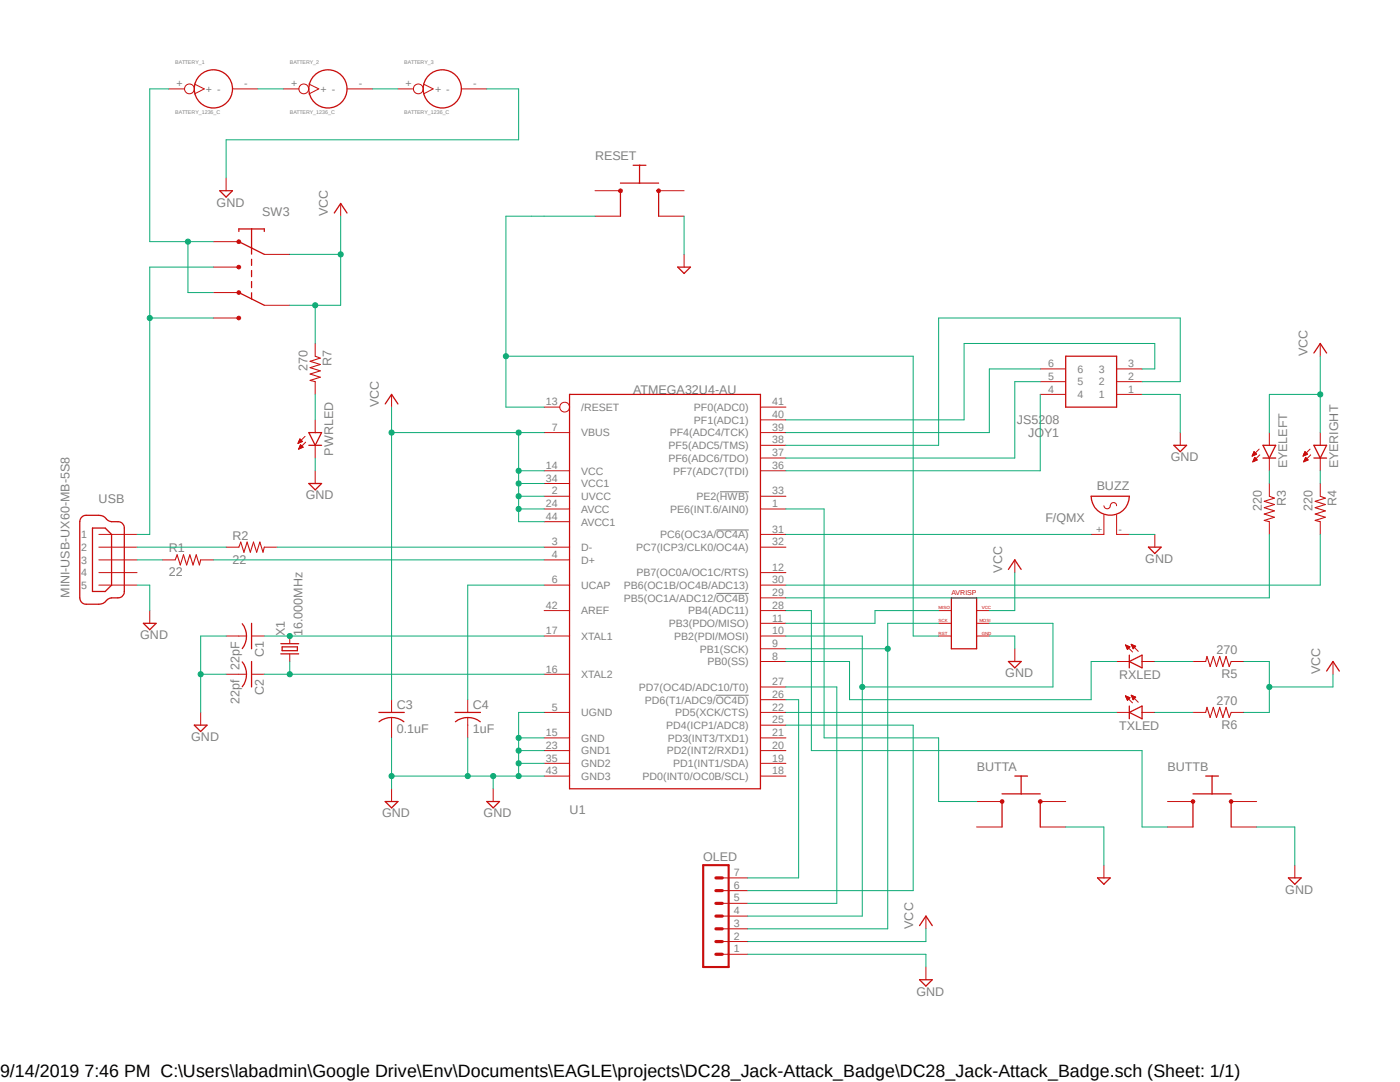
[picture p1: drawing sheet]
<svg xmlns="http://www.w3.org/2000/svg" width="279mm" height="216mm" viewBox="0 0 279 216" stroke-linecap="round" stroke-linejoin="round" font-family="sans-serif">
<path d="M11.5 11.6l256.4 187.7M267.9 11.6l-256.4 187.7" fill="none" stroke="#fff" stroke-width=".2"/>
<path d="M143.7 98.1h5.7M143 105.7h6.4M143 118.4h6.4M142.8 138.7h6.6" fill="none" stroke="#808080" stroke-width=".2"/>
<path d="M47.7 48.2l5 2.6M47.7 58.4l5 2.5M47.7 46.2v-.5h5v.5M50.2 45.7v5M50.2 51.7v1.3M50.2 54v1.2M50.2 56.2v1.2M50.2 58.4v1.2M16.2 103.3l.6-.4 2.9-.1a2.1 2.1 0 0 1 1.8 1 3.9 3.9 0 0 0 2.4 .3 1.31 1.31 0 0 1 .9 1.3v12.6a1.27 1.27 0 0 1-1.3 1.3 2.29 2.29 0 0 0-2.5 .8l-.8 .4-3 .1a1.25 1.25 0 0 1-1.3-1.3v-15.2zM18.5 105.4h2.5l1.3 1.2v10.2l-1.3 1.2h-2.5zM189.9 119.3h5v10.2h-5z" fill="none" stroke="#c90d0c" stroke-width=".25"/>
<path d="M19.7 106.6h7.6M19.7 109.2h7.6M19.7 111.7h7.6M19.7 114.3h7.6M19.7 116.8h7.6M187.3 121.8h2.6M187.3 124.4h2.6M187.3 126.9h2.6M194.9 121.8h2.5M194.9 124.4h2.5M194.9 126.9h2.5" fill="none" stroke="#c90d0c" stroke-width=".2"/>
<path d="M47.4 48l.3-.2 .2 .2 .1 .2-.1 .3h-.5l-.1-.3 .4-.1 .1 .1-.1 .1-.4-.1z" fill-rule="evenodd" fill="#c90d0c"/>
<path d="M47.4 48l.3-.2 .2 .2 .1 .2-.1 .3h-.5l-.1-.3 .4-.1 .1 .1-.1 .1-.4-.1z" fill="none" stroke="#c90d0c" stroke-width=".2"/>
<path d="M47.4 53l.3-.1 .2 .1 .1 .3-.1 .3-.2 .1-.3-.1-.1-.3 .4-.1 .1 .1-.1 .1-.4-.1z" fill-rule="evenodd" fill="#c90d0c"/>
<path d="M47.4 53l.3-.1 .2 .1 .1 .3-.1 .3-.2 .1-.3-.1-.1-.3 .4-.1 .1 .1-.1 .1-.4-.1z" fill="none" stroke="#c90d0c" stroke-width=".2"/>
<path d="M47.4 58.1l.3-.1 .2 .1 .1 .3-.1 .2-.2 .2-.3-.2-.1-.2 .4-.1 .1 .1-.1 .1-.4-.1z" fill-rule="evenodd" fill="#c90d0c"/>
<path d="M47.4 58.1l.3-.1 .2 .1 .1 .3-.1 .2-.2 .2-.3-.2-.1-.2 .4-.1 .1 .1-.1 .1-.4-.1z" fill="none" stroke="#c90d0c" stroke-width=".2"/>
<path d="M47.4 63.2l.3-.1 .2 .1 .1 .3-.1 .2-.2 .1-.3-.1-.1-.2 .4-.2 .1 .2-.1 .1-.4-.1z" fill-rule="evenodd" fill="#c90d0c"/>
<g fill="none" stroke="#c90d0c" stroke-width=".2">
<path d="M42.6 48.2h5.1M42.6 53.3h5.1M42.6 58.4h5.1M52.7 50.8h5.1M42.6 63.5h5.1M47.4 63.2l.3-.1 .2 .1 .1 .3-.1 .2-.2 .1-.3-.1-.1-.2 .4-.2 .1 .2-.1 .1-.4-.1zM52.7 60.9h5.1M78.1 78.7v2.5M108.6 93.9h5.1M108.6 99h5.1M108.6 81.2h3.1M108.6 86.3h5.1"/>
<path d="M108.6 96.5h5.1M151.8 93.9h5M151.8 99h5M151.8 81.2h5M151.8 83.8h5M151.8 86.3h5M151.8 88.9h5M151.8 91.4h5M32.4 111.7h2.6M40 111.7h2.6M45.1 109.2h2.6M52.7 109.2h2.6"/>
<path d="M108.6 111.7h5.1M108.6 109.2h5.1M108.6 101.6h5.1M108.6 116.8h5.1M108.6 104.1h5.1M151.8 109.2h5M151.8 101.6h5M151.8 106.6h5M151.8 116.8h5M151.8 119.3h5M151.8 114.3h5M202.5 111.7v2.6"/>
<path d="M29.9 121.8v2.6M45.1 134.5h4.1M45.1 126.9h4.1M50.2 134.5h2.5M50.2 126.9h2.5M57.8 126.9v1.5M57.8 130.5v1.5M78.1 139.6v2.6M93.3 139.6v2.6M108.6 134.5h5.1M108.6 126.9h5.1M108.6 121.8h5.1"/>
<path d="M151.8 126.9h5M151.8 124.4h5M151.8 129.5h5M151.8 132h5M151.8 137.1h5M151.8 139.6h5M151.8 121.8h5M202.5 129.5v2.5M40 142.2v2.5M78.1 143.2v4M78.1 157.4v2.5M93.3 143.2v4"/>
<path d="M98.4 157.4v2.5M108.6 147.2h5.1M108.6 142.2h5.1M108.6 149.8h5.1M108.6 152.3h5.1M108.6 154.9h5.1M151.8 147.2h5M151.8 142.2h5M151.8 144.7h5M151.8 149.8h5M151.8 152.3h5M151.8 154.9h5"/>
<circle cx="112.7" cy="81.2" r=".98"/>
</g>
<path d="M35 111.7l.3-1 .7 2 .6-2 .7 2 .6-2 .6 2 .7-2 .6 2 .2-1M47.7 109.2l.3-1 .7 2 .6-2 .7 2 .6-2 .6 2 .7-2 .6 2 .2-1" fill="none" stroke="#c90d0c" stroke-width=".21"/>
<g fill="none" stroke="#c90d0c" stroke-width=".25">
<path d="M113.7 78.7h38.1v78.7h-38.1zM76.9 80.6l1.2-1.9 1.3 1.9M201.3 113.6l1.2-1.9 1.3 1.9M28.6 124.4h2.6l-1.3 1.2zM48.3 132.1a4 4 0 0 1 0 4.9M48.3 124.5a4 4 0 0 1 0 4.9M50.2 124.4v5.1M50.2 132v5.1M56 128.4h3.6M56 130.5h3.6M56.3 129.1h3.1v.7h-3.1zM201.3 132h2.5l-1.3 1.3z"/>
<path d="M38.8 144.7h2.5l-1.3 1.3zM75.6 142.2h5.1M75.6 144a4 4 0 0 1 5 0M76.9 159.9h2.5l-1.3 1.3zM90.8 142.2h5.1M90.9 144a4 4 0 0 1 4.9 0M97.2 159.9h2.5l-1.3 1.3zM200 158.4h7.6M200 159.9v5.1M202.5 154.9h2.6M203.8 154.9v3.5M207.6 159.9v5.1"/>
</g>
<path d="M199.7 159.7l.3-.1 .3 .1v.5l-.3 .1-.3-.1-.1-.3h.5l-.1 .2-.4-.2z" fill-rule="evenodd" fill="#c90d0c"/>
<path d="M199.7 159.7l.3-.1 .3 .1v.5l-.3 .1-.3-.1-.1-.3h.5l-.1 .2-.4-.2z" fill="none" stroke="#c90d0c" stroke-width=".2"/>
<path d="M207.3 159.7l.3-.1 .3 .1v.5l-.3 .1-.3-.1-.1-.3 .4-.1 .1 .1-.1 .2-.4-.2z" fill-rule="evenodd" fill="#c90d0c"/>
<g fill="none" stroke="#c90d0c" stroke-width=".2">
<path d="M68 40.6v2.5M62.9 68.5v2.6M62.9 76.2v2.5M59.5 88.4h.1M59.5 88.3h.2M59.6 88.3h.3M59.6 88.2h.6M59.6 89.6h.1M59.6 88.1h.8M59.6 89.5h.2M59.7 88h.6M59.7 87.9h.5"/>
<path d="M59.7 89.4h.3M59.7 87.8h.4M59.7 89.3h.5M59.7 89.2h.8M59.8 87.7h.2M59.8 89.2h.6M59.8 87.6h.1M59.8 89.1h.5M59.9 89h.3M59.9 88.9h.3M59.9 88.8h.1M60.4 88.1l-.5-.5-.4 .9"/>
<path d="M60.4 88.1l-.9 .4M60.5 89.2l-.5-.5-.4 .9M60.5 89.2l-.9 .4M60.9 87.1l-1.4 1.4M61 88.2l-1.4 1.4M62.9 83.8v2.5M62.9 88.9v2.5M62.9 93.9v2.6M235.5 86.3v2.6M222.8 132h2.6M224.6 138.9l1.4 1.4M224.6 138.9l.9 .3"/>
<path d="M224.6 138.9l.4 .8 .5-.5M224.6 128.7l1.4 1.4M224.6 128.7l.9 .4-.5 .5M224.6 128.7l.4 .9M224.7 139h.2M224.7 138.9h.1M224.7 128.8h.1M224.7 139.1h.4M224.7 128.9h.3M224.7 139.1h.6M224.7 128.9h.5M224.8 139.2h.7"/>
<path d="M224.8 129.1h.7M224.8 129h.6M224.8 139.4h.6M224.8 129.2h.6M224.9 139.4h.4M224.9 129.3h.4M224.9 139.5h.4M224.9 129.4h.3M225 139.6h.2M225 129.5h.1M225 139.7h.1M225 129.6h.1"/>
<path d="M225.8 138.7l1.4 1.4M225.8 138.7l.9 .4-.6 .5M225.8 138.7l.3 .9M225.8 128.6l1.4 1.4M225.8 128.6l.9 .3-.6 .6zM225.8 128.6h.1M225.8 138.8h.1M225.8 128.7h.2M225.8 138.9h.3M225.8 128.8h.4M225.9 139h.5M225.9 128.9h.5"/>
<path d="M225.9 139.1h.7M225.9 128.9h.7M226 139.2h.5M226 139.1h.6M226 129h.6M226 139.4h.4M226 129.1h.5M226.1 139.4h.3M226.1 129.2h.3M226.1 139.5h.2M226.1 129.4h.1M226.1 129.3h.2"/>
<path d="M226.1 139.6h.1M227.9 132h2.6M238.1 132h2.5M245.7 132h2.5M266 132v2.5M194.9 159.9h5.1M207.3 159.7l.3-.1 .3 .1v.5l-.3 .1-.3-.1-.1-.3 .4-.1 .1 .1-.1 .2-.4-.2zM207.6 159.9h5.1M222.8 142.2h2.6M227.9 142.2h2.6M238.1 142.2h2.5M245.7 142.2h2.5"/>
<path d="M194.9 165h5.1M207.6 165h5.1M220.3 172.6v2.6M258.4 172.6v2.6M184.8 182.8v2.5M184.8 193v2.5"/>
</g>
<g fill="none" stroke="#c90d0c" stroke-width=".25">
<path d="M123.8 36.5h7.6M123.8 38.1v5M126.4 33h2.5M127.6 33v3.5M131.4 38.1v5M66.7 42.5l1.3-1.9 1.3 1.9M61.6 86.3h2.6l-1.3 2.6zM61.6 88.9h2.6M61.6 96.5h2.6l-1.3 1.2zM234.3 88.9h2.5l-1.3 1.2zM225.4 130.7v2.6M225.4 132l2.5-1.3v2.6z"/>
<path d="M264.8 133.9l1.2-1.9 1.3 1.9M225.4 142.2l2.5-1.3v2.5zM225.4 140.9v2.5M219 175.2h2.6l-1.3 1.2zM257.1 175.2h2.6l-1.3 1.2zM183.5 184.7l1.3-1.9 1.3 1.9M183.5 195.5h2.6l-1.3 1.3z"/>
</g>
<path d="M62.9 71.1l1 .4-2 .6 2 .6-2 .7 2 .6-2 .6 2 .7-2 .6 1 .3M240.6 132l.3-1 .6 2 .6-2 .7 2 .6-2 .7 2 .6-2 .6 2 .4-1M240.6 142.2l.3-1.1 .6 2.1 .6-2.1 .7 2.1 .6-2.1 .7 2.1 .6-2.1 .6 2.1 .4-1" fill="none" stroke="#c90d0c" stroke-width=".21"/>
<path d="M123.6 37.8l.2-.1 .3 .1v.6h-.5l-.2-.3 .4-.2 .2 .2-.2 .1-.4-.1z" fill-rule="evenodd" fill="#c90d0c"/>
<path d="M123.6 37.8l.2-.1 .3 .1v.6h-.5l-.2-.3 .4-.2 .2 .2-.2 .1-.4-.1z" fill="none" stroke="#c90d0c" stroke-width=".2"/>
<path d="M131.2 37.8l.2-.1 .3 .1 .1 .3-.1 .3h-.5l-.1-.3 .3-.2 .2 .2-.2 .1-.3-.1z" fill-rule="evenodd" fill="#c90d0c"/>
<g fill="none" stroke="#c90d0c" stroke-width=".2">
<path d="M45.1 35.5v2.6M118.7 38.1h5.1M131.2 37.8l.2-.1 .3 .1 .1 .3-.1 .3h-.5l-.1-.3 .3-.2 .2 .2-.2 .1-.3-.1zM131.4 38.1h5.1M118.7 43.1h5.1M131.4 43.1h5.1M136.5 50.8v2.5M207.6 78.7h5.1M207.6 76.2h5.1M207.6 73.6h5.1M222.8 78.7h5.1M222.8 76.2h5.1"/>
<path d="M222.8 73.6h5.1M220.3 100.9a.64 .64 0 0 0 .6 .6 .64 .64 0 0 0 .7-.6 .64 .64 0 0 1 .6-.6 .64 .64 0 0 1 .6 .6M220.3 102.7v3.9h-2.5M222.8 102.7v3.9h2.6"/>
</g>
<path d="M43.9 38.1h2.5l-1.3 1.2zM135.3 53.3h2.5l-1.3 1.3zM212.7 71.1h10.1v10.1h-10.1zM217.8 99h7.6a3.8 3.8 0 0 1-3.8 3.8 3.8 3.8 0 0 1-3.8-3.8zM238.1 158.4h7.6M238.1 159.9v5.1M240.6 154.9h2.6M241.9 154.9v3.5M245.7 159.9v5.1" fill="none" stroke="#c90d0c" stroke-width=".25"/>
<path d="M237.8 159.7l.3-.1 .2 .1 .2 .2-.2 .3-.2 .1-.3-.1-.1-.3 .4-.1 .1 .1-.1 .2-.4-.2z" fill-rule="evenodd" fill="#c90d0c"/>
<path d="M237.8 159.7l.3-.1 .2 .1 .2 .2-.2 .3-.2 .1-.3-.1-.1-.3 .4-.1 .1 .1-.1 .2-.4-.2z" fill="none" stroke="#c90d0c" stroke-width=".2"/>
<path d="M245.4 159.7l.3-.1 .3 .1 .1 .2-.1 .3-.3 .1-.3-.1-.1-.3 .4-.1 .1 .1-.1 .2-.4-.2z" fill-rule="evenodd" fill="#c90d0c"/>
<g fill="none" stroke="#c90d0c" stroke-width=".2">
<path d="M33.7 17.7h3.1M38.8 16.8l2 .9-2 1.1M46.4 17.7h5.1M56.6 17.7h3M61.6 16.8l2 .9-2 1.1M69.3 17.7h5M79.4 17.7h3.1M84.5 16.8l1.9 .9-1.9 1.1M92.1 17.7h5.1M263.5 68.5v2.6M249.9 90.9h.2M250 90.8h.3"/>
<path d="M250 90.8h.5M250 90.7h.7M250.1 90.6h.6M250.1 92.1h.1M250.1 90.5h.6M250.1 92h.3M250.1 91.9h.5M250.1 90.4h.4M250.1 91.8h.7M250.2 90.3h.2M250.2 91.7h.7M250.2 90.2h.2"/>
<path d="M250.2 91.7h.6M250.3 90.1l.5 .5-.9 .4zM250.3 91.6h.4M250.3 91.4h.3M250.4 91.4h.1M250.4 91.3l.5 .5-.9 .4zM251.3 89.6l-1.4 1.4M251.4 90.8l-1.4 1.4M253.3 86.3v2.6M253.3 91.4v2.5M253.3 96.5v2.5M260.1 90.9h.1"/>
<path d="M260.1 90.8h.3M260.1 90.8h.5M260.2 90.7h.7M260.2 90.6h.7M260.2 92.1h.1M260.2 92h.3M260.3 90.5h.5M260.3 91.9h.4M260.3 90.4h.4M260.3 91.8h.6M260.3 90.3h.3M260.3 91.7h.7"/>
<path d="M260.4 90.2h.1M260.4 91.7h.5M260.4 91.6h.5M260.4 90.1l.5 .5-.8 .4zM260.5 91.4h.3M260.5 91.4h.1M260.6 91.3l.5 .5-.9 .4zM261.5 89.6l-1.4 1.4M261.6 90.8l-1.4 1.4M263.5 86.3v2.6M263.5 91.4v2.5M263.5 96.5v2.5"/>
<path d="M230.5 106.6v2.6M253.3 104.1v2.5M263.5 104.1v2.5M233 159.9h5.1M245.4 159.7l.3-.1 .3 .1 .1 .2-.1 .3-.3 .1-.3-.1-.1-.3 .4-.1 .1 .1-.1 .2-.4-.2zM245.7 159.9h5.1M144.1 177.7h5.1M144.1 175.2h5.1M233 165h5.1M245.7 165h5.1M144.1 190.4h5.1M144.1 187.9h5.1"/>
<path d="M144.1 185.3h5.1M144.1 182.8h5.1M144.1 180.3h5.1"/>
<circle cx="37.8" cy="17.7" r=".98"/>
<circle cx="60.6" cy="17.7" r=".98"/>
<circle cx="83.5" cy="17.7" r=".98"/>
</g>
<path d="M140.3 172.6h5.1v20.4h-5.1z" fill="none" stroke="#c90d0c" stroke-width=".42"/>
<path d="M142.9 175.2h1.2M142.9 177.7h1.2M142.9 185.3h1.2M142.9 187.9h1.2M142.9 190.4h1.2M142.9 180.3h1.2M142.9 182.8h1.2" fill="none" stroke="#c90d0c" stroke-width=".64"/>
<g fill="none" stroke="#c90d0c" stroke-width=".25">
<path d="M262.2 70.4l1.3-1.9 1.3 1.9M252.1 88.9h2.5l-1.3 2.5zM252.1 91.4h2.5M262.2 91.4h2.6M262.2 88.9h2.6l-1.3 2.5zM229.2 109.2h2.5l-1.2 1.2z"/>
<circle cx="42.6" cy="17.7" r="3.8"/>
<circle cx="65.4" cy="17.7" r="3.8"/>
<circle cx="88.3" cy="17.7" r="3.8"/>
</g>
<path d="M253.3 99l1 .4-2 .6 2 .7-2 .6 2 .6-2 .7 2 .6-2 .6 1 .3M263.5 99l1 .4-2 .6 2 .7-2 .6 2 .6-2 .7 2 .6-2 .6 1 .3" fill="none" stroke="#c90d0c" stroke-width=".21"/>
<path d="M40 134.5h5.1M45.1 126.9h-5.1v15.3" fill="none" stroke="#0dab76" stroke-width=".2"/>
<circle cx="40" cy="134.5" r=".51" fill="#0dab76"/>
<g fill="none" stroke="#0dab76" stroke-width=".2">
<path d="M27.3 116.8h2.6v5M197.4 126.9h5.1v2.6M98.4 154.9h10.2M108.6 152.3h-5.1v2.6"/>
<circle cx="40" cy="134.5" r=".51"/>
</g>
<circle cx="103.5" cy="154.9" r=".51" fill="#0dab76"/>
<g fill="none" stroke="#0dab76" stroke-width=".2">
<path d="M98.4 154.9v2.5M108.6 149.8h-5.1v2.5"/>
<circle cx="103.5" cy="154.9" r=".51"/>
</g>
<circle cx="103.5" cy="152.3" r=".51" fill="#0dab76"/>
<g fill="none" stroke="#0dab76" stroke-width=".2">
<path d="M108.6 147.2h-5.1v2.6"/>
<circle cx="103.5" cy="152.3" r=".51"/>
</g>
<circle cx="103.5" cy="149.8" r=".51" fill="#0dab76"/>
<g fill="none" stroke="#0dab76" stroke-width=".2">
<path d="M103.5 142.2v5"/>
<circle cx="103.5" cy="149.8" r=".51"/>
</g>
<circle cx="103.5" cy="147.2" r=".51" fill="#0dab76"/>
<g fill="none" stroke="#0dab76" stroke-width=".2">
<path d="M93.3 147.2v7.7h5.1M103.5 142.2h5.1"/>
<circle cx="103.5" cy="147.2" r=".51"/>
</g>
<circle cx="98.4" cy="154.9" r=".51" fill="#0dab76"/>
<g fill="none" stroke="#0dab76" stroke-width=".2">
<path d="M78.1 147.2v10.2M78.1 154.9h15.2"/>
<circle cx="98.4" cy="154.9" r=".51"/>
</g>
<circle cx="93.3" cy="154.9" r=".51" fill="#0dab76"/>
<circle cx="93.3" cy="154.9" r=".51" fill="none" stroke="#0dab76" stroke-width=".2"/>
<circle cx="78.1" cy="154.9" r=".51" fill="#0dab76"/>
<g fill="none" stroke="#0dab76" stroke-width=".2">
<path d="M97.2 17.7h6.3v10.2h-58.4v7.6M136.5 43.1v7.7M227.9 78.7h7.6v7.6M62.9 91.4v2.5M78.1 81.2v58.4M103.5 99v5.1h5.1M103.5 101.6h5.1M202.5 114.3v7.5h-5.1M225.4 106.6h5.1M212.7 165h7.6v7.6M250.8 165h7.6v7.6M149.2 190.4h35.6v2.6"/>
<circle cx="78.1" cy="154.9" r=".51"/>
</g>
<circle cx="103.5" cy="101.6" r=".51" fill="#0dab76"/>
<g fill="none" stroke="#0dab76" stroke-width=".2">
<path d="M103.5 96.5h5.1M108.6 93.9h-5.1v5.1h5.1"/>
<circle cx="103.5" cy="101.6" r=".51"/>
</g>
<circle cx="103.5" cy="99" r=".51" fill="#0dab76"/>
<circle cx="103.5" cy="99" r=".51" fill="none" stroke="#0dab76" stroke-width=".2"/>
<circle cx="103.5" cy="96.5" r=".51" fill="#0dab76"/>
<circle cx="103.5" cy="96.5" r=".51" fill="none" stroke="#0dab76" stroke-width=".2"/>
<circle cx="103.5" cy="93.9" r=".51" fill="#0dab76"/>
<g fill="none" stroke="#0dab76" stroke-width=".2">
<path d="M78.1 86.3h30.5M103.5 86.3v7.6"/>
<circle cx="103.5" cy="93.9" r=".51"/>
</g>
<circle cx="103.5" cy="86.3" r=".51" fill="#0dab76"/>
<circle cx="103.5" cy="86.3" r=".51" fill="none" stroke="#0dab76" stroke-width=".2"/>
<circle cx="78.1" cy="86.3" r=".51" fill="#0dab76"/>
<g fill="none" stroke="#0dab76" stroke-width=".2">
<path d="M57.8 50.8h10.2M68 43.1v17.8h-10.2"/>
<circle cx="78.1" cy="86.3" r=".51"/>
</g>
<circle cx="68" cy="50.8" r=".51" fill="#0dab76"/>
<g fill="none" stroke="#0dab76" stroke-width=".2">
<path d="M62.9 60.9v7.6"/>
<circle cx="68" cy="50.8" r=".51"/>
</g>
<circle cx="62.9" cy="60.9" r=".51" fill="#0dab76"/>
<g fill="none" stroke="#0dab76" stroke-width=".2">
<path d="M248.2 132h5.1v10.2h-5.1M253.3 137.1h12.7M184.8 185.3v2.6h-35.6"/>
<circle cx="62.9" cy="60.9" r=".51"/>
</g>
<circle cx="253.3" cy="137.1" r=".51" fill="#0dab76"/>
<g fill="none" stroke="#0dab76" stroke-width=".2">
<path d="M253.3 86.3v-7.6h10.2v7.6M266 134.5v2.6"/>
<circle cx="253.3" cy="137.1" r=".51"/>
</g>
<circle cx="263.5" cy="78.7" r=".51" fill="#0dab76"/>
<g fill="none" stroke="#0dab76" stroke-width=".2">
<path d="M263.5 71.1v7.6M27.3 111.7h5.1M27.3 109.2h17.8M42.6 111.7h66M55.3 109.2h53.3M52.7 134.5h55.9M57.8 132v2.5"/>
<circle cx="263.5" cy="78.7" r=".51"/>
</g>
<circle cx="57.8" cy="134.5" r=".51" fill="#0dab76"/>
<g fill="none" stroke="#0dab76" stroke-width=".2">
<path d="M52.7 126.9h55.9"/>
<circle cx="57.8" cy="134.5" r=".51"/>
</g>
<circle cx="57.8" cy="126.9" r=".51" fill="#0dab76"/>
<g fill="none" stroke="#0dab76" stroke-width=".2">
<path d="M156.8 129.5h20.4M187.3 121.8h-12.7v2.6h-17.8M187.3 124.4h-10.1v60.9h-28"/>
<circle cx="57.8" cy="126.9" r=".51"/>
</g>
<circle cx="177.2" cy="129.5" r=".51" fill="#0dab76"/>
<g fill="none" stroke="#0dab76" stroke-width=".2">
<path d="M156.8 126.9h15.3v55.9h-22.9M197.4 124.4h12.7v12.7h-38"/>
<circle cx="177.2" cy="129.5" r=".51"/>
</g>
<circle cx="172.1" cy="137.1" r=".51" fill="#0dab76"/>
<g fill="none" stroke="#0dab76" stroke-width=".2">
<path d="M101 43.1v38.1h7.6M101 71.1h81.2v55.8h5.1"/>
<circle cx="172.1" cy="137.1" r=".51"/>
</g>
<circle cx="101" cy="71.1" r=".51" fill="#0dab76"/>
<g fill="none" stroke="#0dab76" stroke-width=".2">
<path d="M42.6 53.3h-12.7v53.3h-2.6M101 43.1h17.7M29.9 63.5h12.7M108.6 116.8h-15.3v22.8"/>
<circle cx="101" cy="71.1" r=".51"/>
</g>
<circle cx="29.9" cy="63.5" r=".51" fill="#0dab76"/>
<g fill="none" stroke="#0dab76" stroke-width=".2">
<path d="M29.9 17.7v30.5h12.7M37.5 48.2v10.2h5.1M62.9 78.7v5.1M156.8 132h12.7v7.6h48.3v-7.6h5M230.5 132h7.6M156.8 142.2h66M230.5 142.2h7.6"/>
<circle cx="29.9" cy="63.5" r=".51"/>
</g>
<circle cx="37.5" cy="48.2" r=".51" fill="#0dab76"/>
<g fill="none" stroke="#0dab76" stroke-width=".2">
<path d="M29.9 17.7h3.8M51.5 17.7h5.1M74.3 17.7h5.1M207.6 78.7v15.2h-50.8M207.6 76.2h-5.1v15.2h-45.7M207.6 73.6h-10.2v12.7h-40.6M227.9 76.2h7.6v-12.7h-48.2v25.4h-30.5M227.9 73.6h2.6v-5.1h-38.1v15.3h-35.6M253.3 93.9v2.6M263.5 93.9v2.6M156.8 101.6h7.7v45.6h22.8v12.7h7.6M156.8 106.6h61"/>
<path d="M253.3 106.6v12.7h-96.5M263.5 106.6v10.2h-106.7M156.8 121.8h5.1v28h66v15.2h5.1M156.8 137.1h10.2v43.2h-17.8M156.8 139.6h2.6v35.6h-10.2M156.8 144.7h25.4v33h-33"/>
<circle cx="37.5" cy="48.2" r=".51"/>
</g>
<text font-size="3.6" x="0" y="214.9">9/14/2019 7:46 PM C:\Users\labadmin\Google Drive\Env\Documents\EAGLE\projects\DC28_Jack-Attack_Badge\DC28_Jack-Attack_Badge.sch (Sheet: 1/1)</text>
<g font-size="2.5" fill="#808080">
<text x="118.7" y="32">RESET</text>
<text x="43.2" y="41.2">GND</text>
<text x="52.3" y="43.1">SW3</text>
<text x="65.4" y="43.1" transform="rotate(-90 65.4 43.1)">VCC</text>
<text x="260.9" y="71.1" transform="rotate(-90 260.9 71.1)">VCC</text>
<text x="61.4" y="74" transform="rotate(-90 61.4 74)">270</text>
<text x="66.2" y="73" transform="rotate(-90 66.2 73)">R7</text>
<text x="75.6" y="81.2" transform="rotate(-90 75.6 81.2)">VCC</text>
<text x="126.4" y="78.7">ATMEGA32U4-AU</text>
<text x="202.9" y="84.7">JS5208</text>
<text x="205.2" y="87.2">JOY1</text>
<text x="66.5" y="90.9" transform="rotate(-90 66.5 90.9)">PWRLED</text>
<text x="233.6" y="92">GND</text>
<text x="256.9" y="93.4" transform="rotate(-90 256.9 93.4)">EYELEFT</text>
<text x="267" y="93.4" transform="rotate(-90 267 93.4)">EYERIGHT</text>
<text x="19.7" y="100.3">USB</text>
<text x="61" y="99.7">GND</text>
<text x="218.9" y="97.7">BUZZ</text>
<text x="251.8" y="101.9" transform="rotate(-90 251.8 101.9)">220</text>
<text x="256.6" y="101" transform="rotate(-90 256.6 101)">R3</text>
<text x="262" y="101.9" transform="rotate(-90 262 101.9)">220</text>
<text x="266.7" y="101" transform="rotate(-90 266.7 101)">R4</text>
<text x="46.4" y="107.7">R2</text>
<text x="208.6" y="104.1">F/QMX</text>
<text x="33.7" y="110.2">R1</text>
<text x="46.4" y="112.5">22</text>
<text x="228.6" y="112.4">GND</text>
<text x="13.9" y="119.3" transform="rotate(-90 13.9 119.3)">MINI-USB-UX60-MB-5S8</text>
<text x="33.7" y="115">22</text>
<text x="200" y="114.3" transform="rotate(-90 200 114.3)">VCC</text>
<text x="28" y="127.6">GND</text>
<text x="52.6" y="131.2" transform="rotate(-90 52.6 131.2)">C1</text>
<text x="56.8" y="126.9" transform="rotate(-90 56.8 126.9)">X1</text>
<text x="60.4" y="126.9" transform="rotate(-90 60.4 126.9)">16.000MHz</text>
<text x="242.8" y="130.5">270</text>
<text x="47.8" y="133.6" transform="rotate(-90 47.8 133.6)">22pF</text>
<text x="200.6" y="135.2">GND</text>
<text x="223.4" y="135.6">RXLED</text>
<text x="243.8" y="135.3">R5</text>
<text x="263.5" y="134.5" transform="rotate(-90 263.5 134.5)">VCC</text>
<text x="47.8" y="140.5" transform="rotate(-90 47.8 140.5)">22pf</text>
<text x="52.6" y="138.8" transform="rotate(-90 52.6 138.8)">C2</text>
<text x="79.2" y="141.5">C3</text>
<text x="94.4" y="141.5">C4</text>
<text x="242.8" y="140.6">270</text>
<text x="38.1" y="147.9">GND</text>
<text x="79.2" y="146.3">0.1uF</text>
<text x="94.4" y="146.3">1uF</text>
<text x="223.4" y="145.7">TXLED</text>
<text x="243.8" y="145.5">R6</text>
<text x="194.9" y="153.8">BUTTA</text>
<text x="233" y="153.8">BUTTB</text>
<text x="76.2" y="163.1">GND</text>
<text x="96.5" y="163.1">GND</text>
<text x="113.7" y="162.5">U1</text>
<text x="140.3" y="171.9">OLED</text>
<text x="256.5" y="178.4">GND</text>
<text x="182.2" y="185.3" transform="rotate(-90 182.2 185.3)">VCC</text>
<text x="182.9" y="198.7">GND</text>
</g>
<g font-size="2.1" fill="#808080">
<text x="35.2" y="17.4">+</text>
<text x="48.7" y="17.4">-</text>
<text x="58.1" y="17.4">+</text>
<text x="71.6" y="17.4">-</text>
<text x="80.9" y="17.4">+</text>
<text x="94.4" y="17.4">-</text>
<text x="41.1" y="18.5">+ -</text>
<text x="64" y="18.5">+ -</text>
<text x="86.8" y="18.5">+ -</text>
<text x="209.2" y="75.8">5</text>
<text x="209.2" y="73.3">6</text>
<text x="215.1" y="76.9">5</text>
<text x="215.1" y="74.4">6</text>
<text x="219.3" y="76.9">2</text>
<text x="219.3" y="74.4">3</text>
<text x="225.2" y="75.8">2</text>
<text x="225.2" y="73.3">3</text>
<text x="109" y="80.9">13</text>
<text x="116" y="82">/RESET</text>
<text x="138.5" y="82">PF0(ADC0)</text>
<text x="154.1" y="80.9">41</text>
<text x="154.1" y="83.4">40</text>
<text x="209.2" y="78.4">4</text>
<text x="215.1" y="79.5">4</text>
<text x="219.3" y="79.5">1</text>
<text x="225.2" y="78.4">1</text>
<text x="110.2" y="85.9">7</text>
<text x="116" y="87.1">VBUS</text>
<text x="133.4" y="89.6">PF5(ADC5/TMS)</text>
<text x="133.6" y="87.1">PF4(ADC4/TCK)</text>
<text x="138.5" y="84.5">PF1(ADC1)</text>
<text x="154.1" y="85.9">39</text>
<text x="154.1" y="88.5">38</text>
<text x="109" y="93.6">14</text>
<text x="116" y="94.7">VCC</text>
<text x="133.4" y="92.2">PF6(ADC6/TDO)</text>
<text x="134.3" y="94.7">PF7(ADC7(TDI)</text>
<text x="154.1" y="91">37</text>
<text x="154.1" y="93.6">36</text>
<text x="109" y="101.2">24</text>
<text x="109" y="96.1">34</text>
<text x="110.2" y="98.6">2</text>
<text x="116" y="99.8">UVCC</text>
<text x="116" y="97.2">VCC1</text>
<text x="139" y="99.8">PE2(HWB)</text>
<text x="154.1" y="98.6">33</text>
<text x="154.1" y="101.2">1</text>
<text x="16.2" y="107.4">1</text>
<text x="109" y="103.7">44</text>
<text x="116" y="102.3">AVCC</text>
<text x="116" y="104.9">AVCC1</text>
<text x="131.8" y="107.4">PC6(OC3A/OC4A)</text>
<text x="133.8" y="102.3">PE6(INT.6/AIN0)</text>
<text x="154.1" y="106.3">31</text>
<text x="218.7" y="106.3">+</text>
<text x="223.2" y="106.3">-</text>
<text x="16.2" y="109.9">2</text>
<text x="16.2" y="112.5">3</text>
<text x="110.2" y="108.8">3</text>
<text x="110.2" y="111.3">4</text>
<text x="116" y="109.9">D-</text>
<text x="116" y="112.5">D+</text>
<text x="127" y="109.9">PC7(ICP3/CLK0/OC4A)</text>
<text x="154.1" y="108.8">32</text>
<text x="154.1" y="113.9">12</text>
<text x="16.2" y="115">4</text>
<text x="16.2" y="117.6">5</text>
<text x="110.2" y="116.4">6</text>
<text x="116" y="117.6">UCAP</text>
<text x="124.5" y="117.6">PB6(OC1B/OC4B/ADC13)</text>
<text x="127" y="115">PB7(OC0A/OC1C/RTS)</text>
<text x="154.1" y="116.4">30</text>
<text x="154.1" y="119">29</text>
<text x="109" y="121.5">42</text>
<text x="116" y="122.6">AREF</text>
<text x="124.5" y="120.1">PB5(OC1A/ADC12/OC4B)</text>
<text x="133.5" y="125.1">PB3(PDO/MISO)</text>
<text x="137.4" y="122.6">PB4(ADC11)</text>
<text x="154.1" y="124">11</text>
<text x="154.1" y="121.5">28</text>
<text x="109" y="126.6">17</text>
<text x="116" y="127.7">XTAL1</text>
<text x="134.5" y="127.7">PB2(PDI/MOSI)</text>
<text x="139.7" y="130.2">PB1(SCK)</text>
<text x="154.1" y="126.6">10</text>
<text x="154.1" y="129.1">9</text>
<text x="154.1" y="131.7">8</text>
<text x="109" y="134.2">16</text>
<text x="116" y="135.3">XTAL2</text>
<text x="127.5" y="137.8">PD7(OC4D/ADC10/T0)</text>
<text x="141.2" y="132.8">PB0(SS)</text>
<text x="154.1" y="136.7">27</text>
<text x="110.2" y="141.8">5</text>
<text x="116" y="142.9">UGND</text>
<text x="128.7" y="140.4">PD6(T1/ADC9/OC4D)</text>
<text x="134.7" y="142.9">PD5(XCK/CTS)</text>
<text x="154.1" y="139.3">26</text>
<text x="154.1" y="141.8">22</text>
<text x="109" y="146.9">15</text>
<text x="109" y="149.4">23</text>
<text x="116" y="148">GND</text>
<text x="133" y="145.5">PD4(ICP1/ADC8)</text>
<text x="133.3" y="148">PD3(INT3/TXD1)</text>
<text x="154.1" y="144.4">25</text>
<text x="154.1" y="146.9">21</text>
<text x="154.1" y="149.4">20</text>
<text x="109" y="152">35</text>
<text x="109" y="154.5">43</text>
<text x="116" y="150.5">GND1</text>
<text x="116" y="153.1">GND2</text>
<text x="116" y="155.6">GND3</text>
<text x="128.2" y="155.6">PD0(INT0/OC0B/SCL)</text>
<text x="133.1" y="150.5">PD2(INT2/RXD1)</text>
<text x="134.4" y="153.1">PD1(INT1/SDA)</text>
<text x="154.1" y="152">19</text>
<text x="154.1" y="154.5">18</text>
<text x="146.5" y="179.9">5</text>
<text x="146.5" y="177.3">6</text>
<text x="146.5" y="174.8">7</text>
<text x="146.5" y="185">3</text>
<text x="146.5" y="182.4">4</text>
<text x="146.5" y="190">1</text>
<text x="146.5" y="187.5">2</text>
</g>
<text font-size="1.4" fill="#c90d0c" x="189.9" y="118.8">AVRISP</text>
<g font-size="1.1" fill="#808080">
<text x="35" y="12.7">BATTERY_1</text>
<text x="57.8" y="12.7">BATTERY_2</text>
<text x="80.7" y="12.7">BATTERY_3</text>
<text x="35" y="22.8">BATTERY_1236_C</text>
<text x="57.8" y="22.8">BATTERY_1236_C</text>
<text x="80.7" y="22.8">BATTERY_1236_C</text>
</g>
<g font-size=".9" fill="#c90d0c">
<text x="187.3" y="121.6">MISO</text>
<text x="187.3" y="124.1">SCK</text>
<text x="195.5" y="124.1">MOSI</text>
<text x="196" y="121.6">VCC</text>
<text x="187.3" y="126.7">RST</text>
<text x="196" y="126.7">GND</text>
</g>
</svg>
